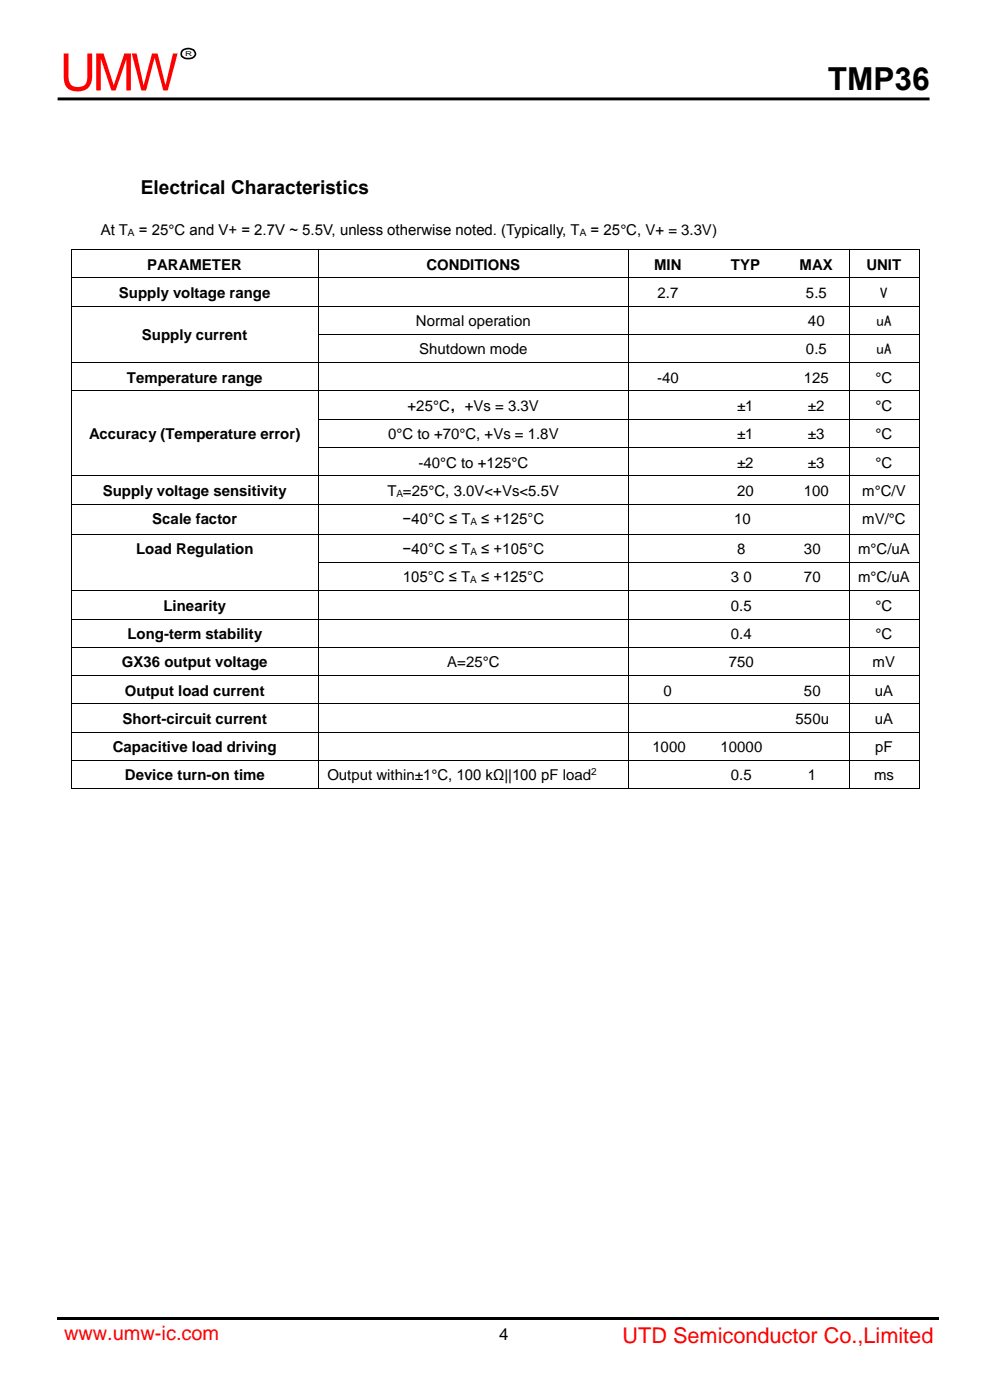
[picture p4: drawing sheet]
<svg xmlns="http://www.w3.org/2000/svg" width="210mm" height="297mm" viewBox="0 0 210 297" stroke-linecap="round" stroke-linejoin="round" font-family="sans-serif">
<g fill="#000">
<path d="M15 52.9h.2v.2h-.2z" fill-rule="evenodd"/>
<path d="M15 52.9h.2v.2h-.2z" fill-rule="evenodd"/>
<path d="M15 58.9h.2v.1h-.2z" fill-rule="evenodd"/>
<path d="M67.5 52.9h.1v.2h-.1z" fill-rule="evenodd"/>
<path d="M67.5 58.9h.1v.1h-.1z" fill-rule="evenodd"/>
<path d="M133.2 52.9h.2v.2h-.2z" fill-rule="evenodd"/>
<path d="M133.2 58.9h.2v.1h-.2z" fill-rule="evenodd"/>
<path d="M150.1 52.9h.2v.2h-.2z" fill-rule="evenodd"/>
<path d="M150.1 58.9h.2v.1h-.2z" fill-rule="evenodd"/>
<path d="M166.2 52.9h.2v.2h-.2z" fill-rule="evenodd"/>
<path d="M166.2 58.9h.2v.1h-.2z" fill-rule="evenodd"/>
<path d="M180 52.9h.2v.2h-.2z" fill-rule="evenodd"/>
<path d="M180 58.9h.2v.1h-.2z" fill-rule="evenodd"/>
<path d="M194.9 52.9h.2v.2h-.2z" fill-rule="evenodd"/>
<path d="M194.9 52.9h.2v.2h-.2z" fill-rule="evenodd"/>
<path d="M194.9 58.9h.2v.1h-.2z" fill-rule="evenodd"/>
<path d="M15 64.9h.2v.1h-.2z" fill-rule="evenodd"/>
<path d="M15 70.9h.2v.1h-.2z" fill-rule="evenodd"/>
<path d="M15 76.8h.2v.2h-.2z" fill-rule="evenodd"/>
<path d="M67.5 64.9h.1v.1h-.1z" fill-rule="evenodd"/>
<path d="M67.5 70.9h.1v.1h-.1z" fill-rule="evenodd"/>
<path d="M67.5 76.8h.1v.2h-.1z" fill-rule="evenodd"/>
<path d="M133.2 64.9h.2v.1h-.2z" fill-rule="evenodd"/>
<path d="M133.2 70.9h.2v.1h-.2z" fill-rule="evenodd"/>
<path d="M133.2 76.8h.2v.2h-.2z" fill-rule="evenodd"/>
<path d="M150.1 64.9h.2v.1h-.2z" fill-rule="evenodd"/>
<path d="M150.1 70.9h.2v.1h-.2z" fill-rule="evenodd"/>
<path d="M150.1 76.8h.2v.2h-.2z" fill-rule="evenodd"/>
<path d="M166.2 64.9h.2v.1h-.2z" fill-rule="evenodd"/>
<path d="M166.2 70.9h.2v.1h-.2z" fill-rule="evenodd"/>
<path d="M166.2 76.8h.2v.2h-.2z" fill-rule="evenodd"/>
<path d="M180 64.9h.2v.1h-.2z" fill-rule="evenodd"/>
<path d="M180 70.9h.2v.1h-.2z" fill-rule="evenodd"/>
<path d="M180 76.8h.2v.2h-.2z" fill-rule="evenodd"/>
<path d="M194.9 64.9h.2v.1h-.2z" fill-rule="evenodd"/>
<path d="M194.9 70.9h.2v.1h-.2z" fill-rule="evenodd"/>
<path d="M194.9 76.8h.2v.2h-.2z" fill-rule="evenodd"/>
<path d="M15 82.9h.2v.1h-.2z" fill-rule="evenodd"/>
<path d="M15 88.9h.2v.1h-.2z" fill-rule="evenodd"/>
<path d="M15 94.8h.2v.2h-.2z" fill-rule="evenodd"/>
<path d="M67.5 82.9h.1v.1h-.1z" fill-rule="evenodd"/>
<path d="M67.5 88.9h.1v.1h-.1z" fill-rule="evenodd"/>
<path d="M67.5 94.8h.1v.2h-.1z" fill-rule="evenodd"/>
<path d="M133.2 82.9h.2v.1h-.2z" fill-rule="evenodd"/>
<path d="M133.2 88.9h.2v.1h-.2z" fill-rule="evenodd"/>
<path d="M133.2 94.8h.2v.2h-.2z" fill-rule="evenodd"/>
<path d="M150.1 82.9h.2v.1h-.2z" fill-rule="evenodd"/>
<path d="M150.1 88.9h.2v.1h-.2z" fill-rule="evenodd"/>
<path d="M150.1 94.8h.2v.2h-.2z" fill-rule="evenodd"/>
<path d="M166.2 82.9h.2v.1h-.2z" fill-rule="evenodd"/>
<path d="M166.2 88.9h.2v.1h-.2z" fill-rule="evenodd"/>
<path d="M166.2 94.8h.2v.2h-.2z" fill-rule="evenodd"/>
<path d="M180 82.9h.2v.1h-.2z" fill-rule="evenodd"/>
<path d="M180 88.9h.2v.1h-.2z" fill-rule="evenodd"/>
<path d="M180 94.8h.2v.2h-.2z" fill-rule="evenodd"/>
<path d="M194.9 82.9h.2v.1h-.2z" fill-rule="evenodd"/>
<path d="M194.9 88.9h.2v.1h-.2z" fill-rule="evenodd"/>
<path d="M194.9 94.8h.2v.2h-.2z" fill-rule="evenodd"/>
<path d="M15 100.9h.2v.1h-.2z" fill-rule="evenodd"/>
<path d="M15 106.9h.2v.1h-.2z" fill-rule="evenodd"/>
<path d="M15 113.3h.2v.1h-.2z" fill-rule="evenodd"/>
<path d="M15 119.2h.2v.2h-.2z" fill-rule="evenodd"/>
<path d="M67.5 100.9h.1v.1h-.1z" fill-rule="evenodd"/>
<path d="M67.5 106.9h.1v.1h-.1z" fill-rule="evenodd"/>
<path d="M67.5 113.3h.1v.1h-.1z" fill-rule="evenodd"/>
<path d="M67.5 119.2h.1v.2h-.1z" fill-rule="evenodd"/>
<path d="M133.2 100.9h.2v.1h-.2z" fill-rule="evenodd"/>
<path d="M133.2 106.9h.2v.1h-.2z" fill-rule="evenodd"/>
<path d="M133.2 113.3h.2v.1h-.2z" fill-rule="evenodd"/>
<path d="M133.2 119.2h.2v.2h-.2z" fill-rule="evenodd"/>
<path d="M150.1 100.9h.2v.1h-.2z" fill-rule="evenodd"/>
<path d="M150.1 106.9h.2v.1h-.2z" fill-rule="evenodd"/>
<path d="M150.1 113.3h.2v.1h-.2z" fill-rule="evenodd"/>
<path d="M150.1 119.2h.2v.2h-.2z" fill-rule="evenodd"/>
<path d="M164.5 113.3h.2v.1h-.2z" fill-rule="evenodd"/>
<path d="M164.5 119.2h.2v.2h-.2z" fill-rule="evenodd"/>
<path d="M166.2 100.9h.2v.1h-.2z" fill-rule="evenodd"/>
<path d="M166.2 106.9h.2v.1h-.2z" fill-rule="evenodd"/>
<path d="M180 100.9h.2v.1h-.2z" fill-rule="evenodd"/>
<path d="M180 106.9h.2v.1h-.2z" fill-rule="evenodd"/>
<path d="M180 113.3h.2v.1h-.2z" fill-rule="evenodd"/>
<path d="M180 119.2h.2v.2h-.2z" fill-rule="evenodd"/>
<path d="M194.9 100.9h.2v.1h-.2z" fill-rule="evenodd"/>
<path d="M194.9 106.9h.2v.1h-.2z" fill-rule="evenodd"/>
<path d="M194.9 113.3h.2v.1h-.2z" fill-rule="evenodd"/>
<path d="M194.9 119.2h.2v.2h-.2z" fill-rule="evenodd"/>
<path d="M15 125.2h.2v.2h-.2z" fill-rule="evenodd"/>
<path d="M15 131.3h.2v.1h-.2z" fill-rule="evenodd"/>
<path d="M15 137.2h.2v.2h-.2z" fill-rule="evenodd"/>
<path d="M67.5 125.2h.1v.2h-.1z" fill-rule="evenodd"/>
<path d="M67.5 131.3h.1v.1h-.1z" fill-rule="evenodd"/>
<path d="M67.5 137.2h.1v.2h-.1z" fill-rule="evenodd"/>
<path d="M133.2 125.2h.2v.2h-.2z" fill-rule="evenodd"/>
<path d="M133.2 131.3h.2v.1h-.2z" fill-rule="evenodd"/>
<path d="M133.2 137.2h.2v.2h-.2z" fill-rule="evenodd"/>
<path d="M150.1 125.2h.2v.2h-.2z" fill-rule="evenodd"/>
<path d="M150.1 131.3h.2v.1h-.2z" fill-rule="evenodd"/>
<path d="M150.1 137.2h.2v.2h-.2z" fill-rule="evenodd"/>
<path d="M164.5 125.2h.2v.2h-.2z" fill-rule="evenodd"/>
<path d="M164.5 131.3h.2v.1h-.2z" fill-rule="evenodd"/>
<path d="M164.5 137.2h.2v.2h-.2z" fill-rule="evenodd"/>
<path d="M180 125.2h.2v.2h-.2z" fill-rule="evenodd"/>
<path d="M180 131.3h.2v.1h-.2z" fill-rule="evenodd"/>
<path d="M180 137.2h.2v.2h-.2z" fill-rule="evenodd"/>
<path d="M194.9 125.2h.2v.2h-.2z" fill-rule="evenodd"/>
<path d="M194.9 131.3h.2v.1h-.2z" fill-rule="evenodd"/>
<path d="M194.9 137.2h.2v.2h-.2z" fill-rule="evenodd"/>
<path d="M15 143.2h.2v.2h-.2z" fill-rule="evenodd"/>
<path d="M15 149.2h.2v.2h-.2z" fill-rule="evenodd"/>
<path d="M15 155.2h.2v.2h-.2z" fill-rule="evenodd"/>
<path d="M67.5 143.2h.1v.2h-.1z" fill-rule="evenodd"/>
<path d="M67.5 149.2h.1v.2h-.1z" fill-rule="evenodd"/>
<path d="M67.5 155.2h.1v.2h-.1z" fill-rule="evenodd"/>
<path d="M133.2 143.2h.2v.2h-.2z" fill-rule="evenodd"/>
<path d="M133.2 149.2h.2v.2h-.2z" fill-rule="evenodd"/>
<path d="M133.2 155.2h.2v.2h-.2z" fill-rule="evenodd"/>
<path d="M150.1 143.2h.2v.2h-.2z" fill-rule="evenodd"/>
<path d="M150.1 149.2h.2v.2h-.2z" fill-rule="evenodd"/>
<path d="M150.1 155.2h.2v.2h-.2z" fill-rule="evenodd"/>
<path d="M164.5 143.2h.2v.2h-.2z" fill-rule="evenodd"/>
<path d="M164.5 149.2h.2v.2h-.2z" fill-rule="evenodd"/>
<path d="M164.5 155.2h.2v.2h-.2z" fill-rule="evenodd"/>
<path d="M180 143.2h.2v.2h-.2z" fill-rule="evenodd"/>
<path d="M180 149.2h.2v.2h-.2z" fill-rule="evenodd"/>
<path d="M180 155.2h.2v.2h-.2z" fill-rule="evenodd"/>
<path d="M194.9 143.2h.2v.2h-.2z" fill-rule="evenodd"/>
<path d="M194.9 149.2h.2v.2h-.2z" fill-rule="evenodd"/>
<path d="M194.9 155.2h.2v.2h-.2z" fill-rule="evenodd"/>
<path d="M15 161.2h.2v.2h-.2z" fill-rule="evenodd"/>
<path d="M15 167.2h.2v.2h-.2z" fill-rule="evenodd"/>
<path d="M15 167.2h.2v.2h-.2z" fill-rule="evenodd"/>
<path d="M67.5 161.2h.1v.2h-.1z" fill-rule="evenodd"/>
<path d="M67.5 167.2h.1v.2h-.1z" fill-rule="evenodd"/>
<path d="M133.2 161.2h.2v.2h-.2z" fill-rule="evenodd"/>
<path d="M133.2 167.2h.2v.2h-.2z" fill-rule="evenodd"/>
<path d="M149.8 167.2h.2v.2h-.2z" fill-rule="evenodd"/>
<path d="M150.1 161.2h.2v.2h-.2z" fill-rule="evenodd"/>
<path d="M164.2 167.2h.2v.2h-.2z" fill-rule="evenodd"/>
<path d="M164.5 161.2h.2v.2h-.2z" fill-rule="evenodd"/>
<path d="M180 161.2h.2v.2h-.2z" fill-rule="evenodd"/>
<path d="M180 167.2h.2v.2h-.2z" fill-rule="evenodd"/>
<path d="M194.9 161.2h.2v.2h-.2z" fill-rule="evenodd"/>
<path d="M194.9 167.2h.2v.2h-.2z" fill-rule="evenodd"/>
<path d="M194.9 167.2h.2v.2h-.2z" fill-rule="evenodd"/>
</g>
<g fill="none" stroke="#000" stroke-width=".21">
<path d="M15.1 53.1v5.8M15.1 59v5.9M15.2 53h52.3M15.2 58.9h52.3M67.5 53.1v5.8M67.5 59v5.9M67.6 53h65.6M67.6 58.9h65.6M133.3 53.1v5.8M133.3 59v5.9M133.4 53h16.7M133.4 58.9h16.7"/>
<path d="M150.3 53h15.9M150.3 58.9h15.9M166.4 53h13.6M166.4 58.9h13.6M180.1 53.1v5.8M180.1 59v5.9M180.2 53h14.7M180.2 58.9h14.7M195 53.1v5.8M195 59v5.9M15.1 65v5.9M15.1 71v5.8"/>
<path d="M15.1 77v5.9M15.2 64.9h52.3M15.2 76.9h52.3M67.5 65v5.9M67.5 71v5.8M67.5 77v5.9M67.6 64.9h65.6M67.6 71h65.6M67.6 76.9h65.6M133.3 65v5.9M133.3 71v5.8M133.3 77v5.9"/>
<path d="M133.4 64.9h16.7M133.4 71h16.7M133.4 76.9h16.7M150.3 64.9h15.9M150.3 71h15.9M150.3 76.9h15.9M166.4 64.9h13.6M166.4 71h13.6M166.4 76.9h13.6M180.1 65v5.9M180.1 71v5.8M180.1 77v5.9"/>
<path d="M180.2 64.9h14.7M180.2 71h14.7M180.2 76.9h14.7M195 65v5.9M195 71v5.8M195 77v5.9M15.1 83v5.9M15.1 89v5.8M15.1 95v5.9M15.2 82.9h52.3M67.5 83v5.9M67.5 89v5.8"/>
<path d="M67.5 95v5.9M67.6 82.9h65.6M67.6 89h65.6M67.6 94.9h65.6M133.3 83v5.9M133.3 89v5.8M133.3 95v5.9M133.4 82.9h16.7M133.4 89h16.7M133.4 94.9h16.7M150.3 82.9h15.9M150.3 89h15.9"/>
<path d="M150.3 94.9h15.9M166.4 82.9h13.6M166.4 89h13.6M166.4 94.9h13.6M180.1 83v5.9M180.1 89v5.8M180.1 95v5.9M180.2 82.9h14.7M180.2 89h14.7M180.2 94.9h14.7M195 83v5.9M195 89v5.8"/>
<path d="M195 95v5.9M15.1 101v5.9M15.1 107v6.3M15.1 113.4v5.8M15.1 119.4v5.8M15.2 100.9h52.3M15.2 107h52.3M15.2 113.3h52.3M67.5 101v5.9M67.5 107v6.3M67.5 113.4v5.8M67.5 119.4v5.8"/>
<path d="M67.6 100.9h65.6M67.6 107h65.6M67.6 113.3h65.6M67.6 119.3h65.6M133.3 101v5.9M133.3 107v6.3M133.3 113.4v5.8M133.3 119.4v5.8M133.4 100.9h16.7M133.4 107h16.7M133.4 113.3h16.7M133.4 119.3h16.7"/>
<path d="M150.3 100.9h15.9M150.3 107h15.9M150.3 113.3h14.2M150.3 119.3h14.2M164.7 113.3h15.3M164.7 119.3h15.3M166.4 100.9h13.6M166.4 107h13.6M180.1 101v5.9M180.1 107v6.3M180.1 113.4v5.8M180.1 119.4v5.8"/>
<path d="M180.2 100.9h14.7M180.2 107h14.7M180.2 113.3h14.7M180.2 119.3h14.7M195 101v5.9M195 107v6.3M195 113.4v5.8M195 119.4v5.8M15.1 125.4v5.9M15.1 131.4v5.8M15.1 137.4v5.8M15.2 125.3h52.3"/>
<path d="M15.2 131.3h52.3M15.2 137.3h52.3M67.5 125.4v5.9M67.5 131.4v5.8M67.5 137.4v5.8M67.6 125.3h65.6M67.6 131.3h65.6M67.6 137.3h65.6M133.3 125.4v5.9M133.3 131.4v5.8M133.3 137.4v5.8M133.4 125.3h16.7"/>
<path d="M133.4 131.3h16.7M133.4 137.3h16.7M150.3 125.3h14.2M150.3 131.3h14.2M150.3 137.3h14.2M164.7 125.3h15.3M164.7 131.3h15.3M164.7 137.3h15.3M180.1 125.4v5.9M180.1 131.4v5.8M180.1 137.4v5.8M180.2 125.3h14.7"/>
<path d="M180.2 131.3h14.7M180.2 137.3h14.7M195 125.4v5.9M195 131.4v5.8M195 137.4v5.8M15.1 143.4v5.8M15.1 149.4v5.8M15.1 155.4v5.8M15.2 143.3h52.3M15.2 149.3h52.3M15.2 155.3h52.3M67.5 143.4v5.8"/>
<path d="M67.5 149.4v5.8M67.5 155.4v5.8M67.6 143.3h65.6M67.6 149.3h65.6M67.6 155.3h65.6M133.3 143.4v5.8M133.3 149.4v5.8M133.3 155.4v5.8M133.4 143.3h16.7M133.4 149.3h16.7M133.4 155.3h16.7M150.3 143.3h14.2"/>
<path d="M150.3 149.3h14.2M150.3 155.3h14.2M164.7 143.3h15.3M164.7 149.3h15.3M164.7 155.3h15.3M180.1 143.4v5.8M180.1 149.4v5.8M180.1 155.4v5.8M180.2 143.3h14.7M180.2 149.3h14.7M180.2 155.3h14.7M195 143.4v5.8"/>
<path d="M195 149.4v5.8M195 155.4v5.8M15.1 161.4v5.8M15.2 161.3h52.3M15.2 167.3h52.3M67.5 161.4v5.8M67.6 161.3h65.6M67.6 167.3h65.6M133.3 161.4v5.8M133.4 161.3h16.7M133.4 167.3h46.6M150.3 161.3h14.2"/>
<path d="M164.7 161.3h15.3M180.1 161.4v5.8M180.2 161.3h14.7M180.2 167.3h14.7M195 161.4v5.8"/>
</g>
<path d="M38.6 10.8a1.86 1.86 0 0 1 2.6 .1 1.07 1.07 0 0 1-.1 1.2 1.07 1.07 0 0 1-1.1 .3 1.1 1.1 0 0 1-1.3-.3 1.1 1.1 0 0 1-.1-1.3z" fill="none" stroke="#000" stroke-width=".35"/>
<path d="M12.2 21h185" fill="none" stroke="#000" stroke-width=".62" stroke-linecap="butt"/>
<path d="M12.1 279.5h187.1v.6h-187.1z" fill="#000"/>
<text font-size="10.9" fill="#f00" x="12.7" y="19.2">UMW</text>
<text font-size="6.7" x="175.6" y="19.2">TMP36</text>
<text font-size="4.6" fill="#f00" x="132.1" y="284.9">UTD Semiconductor Co.,Limited</text>
<text font-size="4.2" fill="#f00" x="13.6" y="284.2">www.umw-ic.com</text>
<text font-size="4.1" x="29.9" y="41.2">Electrical Characteristics</text>
<text font-size="3.5" x="105.9" y="284.2">4</text>
<g font-size="3.2">
<text x="21.4" y="49.9">At T</text>
<text x="29.4" y="49.9">= 25°C and V+ = 2.7V ~ 5.5V, unless otherwise noted. (Typically, T</text>
<text x="125.3" y="49.9">= 25°C, V+ = 3.3V)</text>
<text x="31.3" y="57.2">PARAMETER</text>
<text x="90.4" y="57.2">CONDITIONS</text>
<text x="138.8" y="57.2">MIN</text>
<text x="155" y="57.2">TYP</text>
<text x="169.6" y="57.2">MAX</text>
<text x="183.8" y="57.2">UNIT</text>
<text x="25.2" y="63.2">Supply voltage range</text>
<text x="139.5" y="63.2">2.7</text>
<text x="171" y="63.2">5.5</text>
<text x="186.7" y="63.2">V</text>
<text x="88.2" y="69.2">Normal operation</text>
<text x="171.4" y="69.2">40</text>
<text x="185.9" y="69.2">uA</text>
<text x="30.1" y="72.1">Supply current</text>
<text x="88.9" y="75.2">Shutdown mode</text>
<text x="171" y="75.2">0.5</text>
<text x="185.9" y="75.2">uA</text>
<text x="26.9" y="81.2">Temperature range</text>
<text x="139.4" y="81.2">-40</text>
<text x="170.5" y="81.2">125</text>
<text x="185.8" y="81.2">°C</text>
<text x="86.5" y="87.2">+25°C，+Vs = 3.3V</text>
<text x="156.4" y="87.2">±1</text>
<text x="171.4" y="87.2">±2</text>
<text x="185.8" y="87.2">°C</text>
<text x="18.9" y="93.1">Accuracy (Temperature error)</text>
<text x="82.3" y="93.2">0°C to +70°C, +Vs = 1.8V</text>
<text x="156.4" y="93.2">±1</text>
<text x="171.4" y="93.2">±3</text>
<text x="185.8" y="93.2">°C</text>
<text x="88.7" y="99.2">-40°C to +125°C</text>
<text x="156.4" y="99.2">±2</text>
<text x="171.4" y="99.2">±3</text>
<text x="185.8" y="99.2">°C</text>
<text x="21.8" y="105.2">Supply voltage sensitivity</text>
<text x="82.2" y="105.2">T =25°C, 3.0V&lt;+Vs&lt;5.5V</text>
<text x="156.4" y="105.2">20</text>
<text x="170.5" y="105.2">100</text>
<text x="182.9" y="105.2">m°C/V</text>
<text x="32.3" y="111.3">Scale factor</text>
<text x="85.4" y="111.3">−40°C ≤ T</text>
<text x="102.1" y="111.3">≤ +125°C</text>
<text x="155.7" y="111.3">10</text>
<text x="182.9" y="111.3">mV/°C</text>
<text x="28.9" y="117.6">Load Regulation</text>
<text x="85.4" y="117.6">−40°C ≤ T</text>
<text x="102.1" y="117.6">≤ +105°C</text>
<text x="156.4" y="117.6">8</text>
<text x="170.6" y="117.6">30</text>
<text x="182" y="117.6">m°C/uA</text>
<text x="85.4" y="123.5">105°C ≤ T</text>
<text x="102" y="123.5">≤ +125°C</text>
<text x="155" y="123.5">3</text>
<text x="157.7" y="123.5">0</text>
<text x="170.6" y="123.5">70</text>
<text x="182" y="123.5">m°C/uA</text>
<text x="34.7" y="129.6">Linearity</text>
<text x="155" y="129.6">0.5</text>
<text x="185.8" y="129.6">°C</text>
<text x="27" y="135.6">Long-term stability</text>
<text x="155" y="135.6">0.4</text>
<text x="185.8" y="135.6">°C</text>
<text x="25.9" y="141.5">GX36 output voltage</text>
<text x="94.9" y="141.5">A=25°C</text>
<text x="154.6" y="141.5">750</text>
<text x="185.1" y="141.5">mV</text>
<text x="26.5" y="147.6">Output load current</text>
<text x="140.8" y="147.6">0</text>
<text x="170.6" y="147.6">50</text>
<text x="185.6" y="147.6">uA</text>
<text x="26" y="153.6">Short-circuit current</text>
<text x="168.8" y="153.6">550u</text>
<text x="185.6" y="153.6">uA</text>
<text x="23.9" y="159.5">Capacitive load driving</text>
<text x="138.4" y="159.5">1000</text>
<text x="152.8" y="159.5">10000</text>
<text x="185.7" y="159.5">pF</text>
<text x="26.5" y="165.5">Device turn-on time</text>
<text x="69.4" y="165.5">Output within±1°C, 100 kΩ||100 pF load</text>
<text x="155" y="165.5">0.5</text>
<text x="171.4" y="165.5">1</text>
<text x="185.4" y="165.5">ms</text>
</g>
<g font-size="2.1">
<text x="27.1" y="50">A</text>
<text x="123" y="50">A</text>
<text x="84.1" y="105.3">A</text>
<text x="99.8" y="111.4">A</text>
<text x="99.8" y="117.7">A</text>
<text x="99.8" y="123.7">A</text>
<text x="125.4" y="164.5">2</text>
</g>
<text font-size="1.4" x="39.3" y="11.9">R</text>
</svg>
